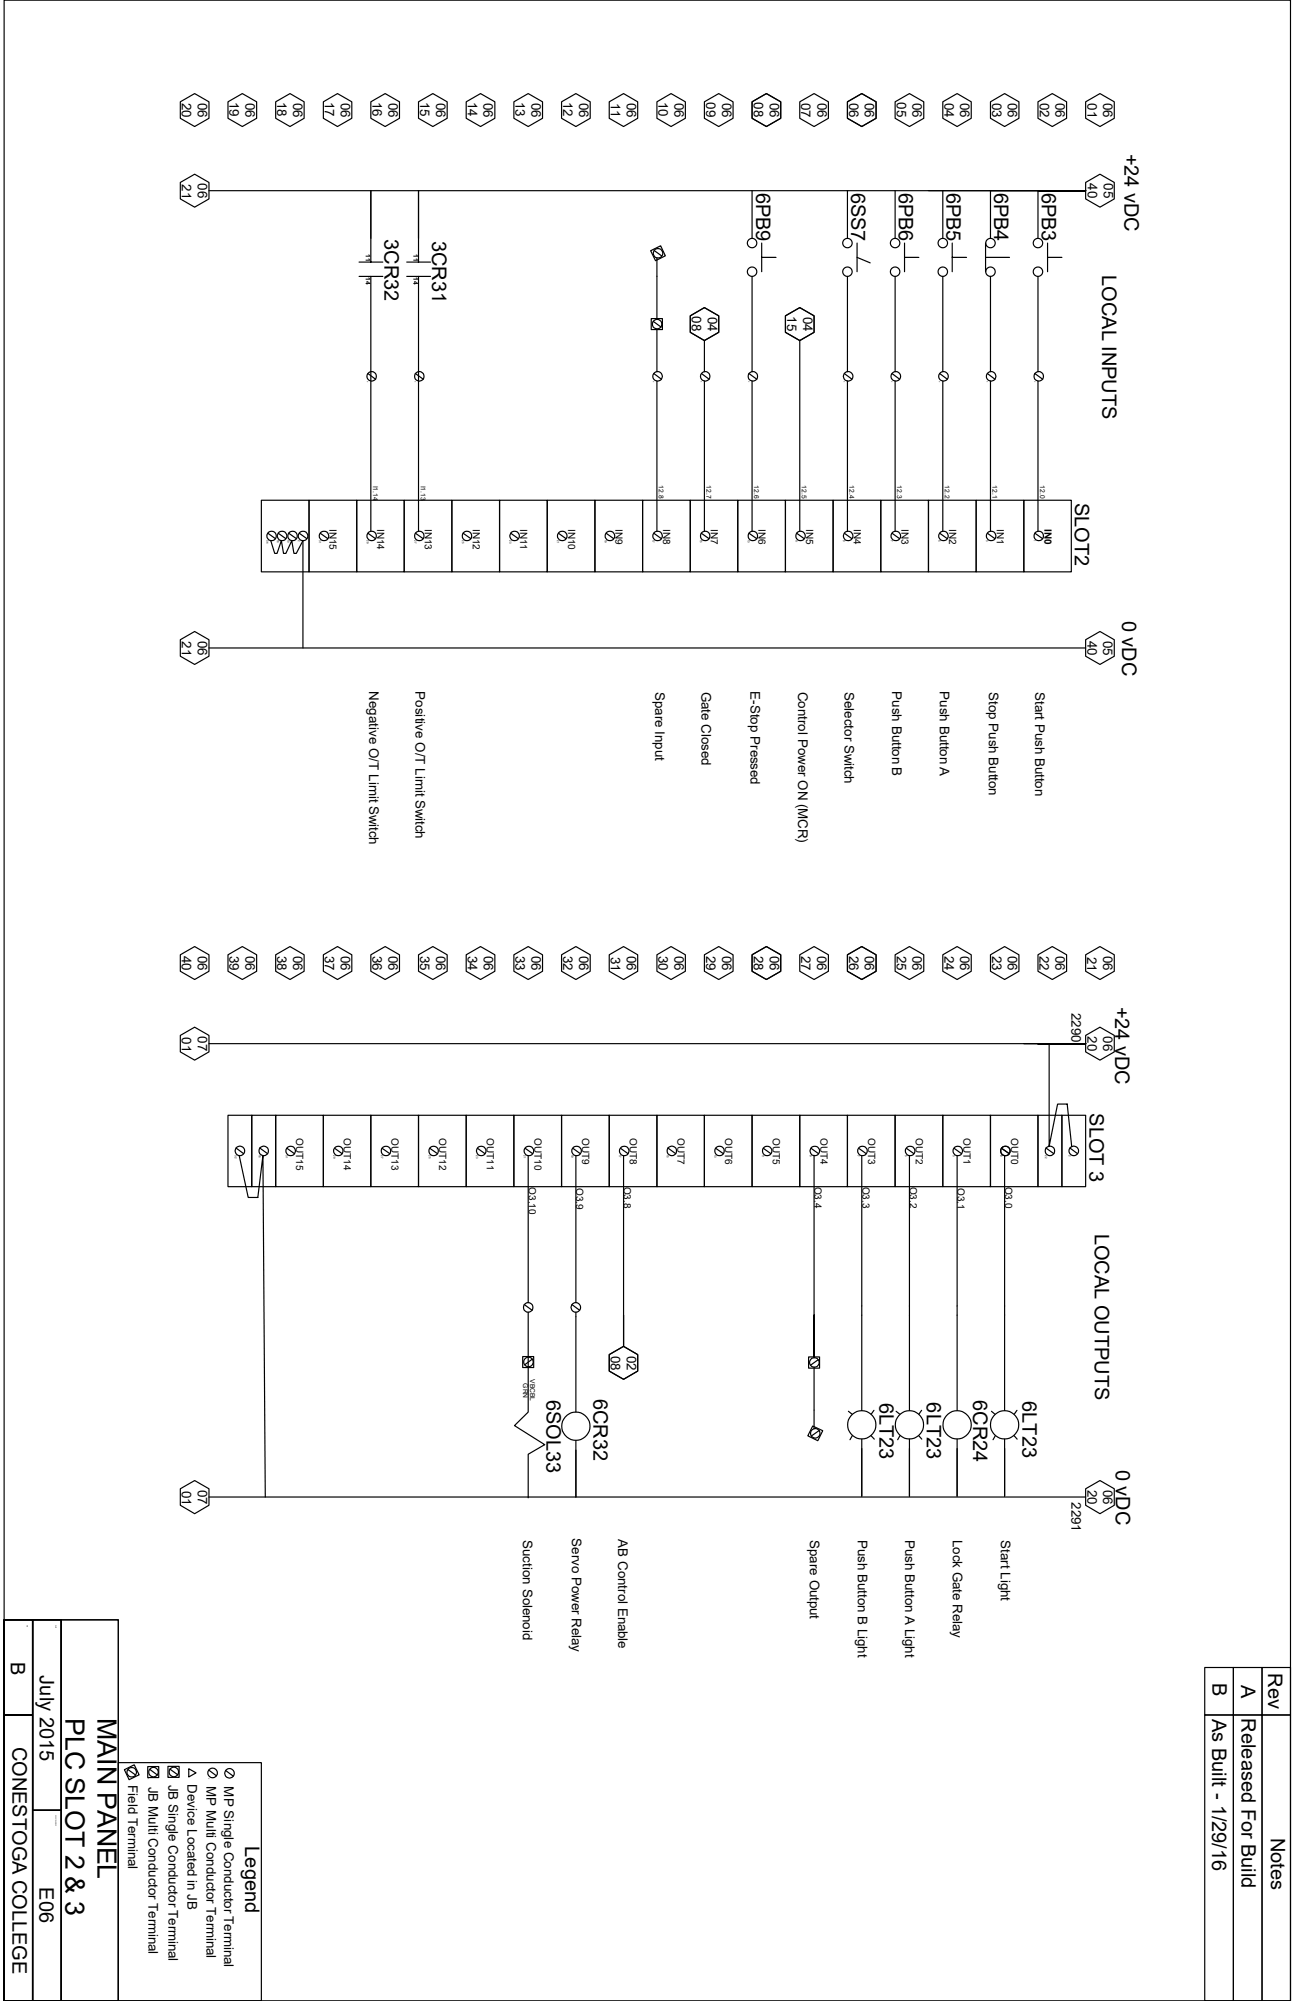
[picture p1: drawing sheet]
<svg xmlns="http://www.w3.org/2000/svg" width="279mm" height="432mm" viewBox="0 0 279 432" stroke-linecap="round" stroke-linejoin="round" font-family="sans-serif">
<g fill="none" stroke="#000" stroke-width=".25">
<path d="M.9 0h277.5v431.8h-277.5zM38.9 22l3.1-1.8 3.1 1.8v3.5l-3.1 1.8-3.1-1.8zM38.9 39.4l3.1-1.8 3.1 1.8v3.5l-3.1 1.8-3.1-1.8zM49.2 22l3.1-1.8 3.1 1.8v3.5l-3.1 1.8-3.1-1.8zM59.5 22l3.1-1.8 3 1.8v3.5l-3 1.8-3.1-1.8zM69.8 22l3-1.8 3.1 1.8v3.5l-3.1 1.8-3-1.8zM80 22l3.1-1.8 3.1 1.8v3.5l-3.1 1.8-3.1-1.8zM90.3 22l3.1-1.8 3.1 1.8v3.5l-3.1 1.8-3.1-1.8zM100.6 22l3.1-1.8 3.1 1.8v3.5l-3.1 1.8-3.1-1.8zM110.9 22l3.1-1.8 3.1 1.8v3.5l-3.1 1.8-3.1-1.8zM121.2 22l3-1.8 3.1 1.8v3.5l-3.1 1.8-3-1.8zM131.4 22l3.1-1.8 3.1 1.8v3.5l-3.1 1.8-3.1-1.8z"/>
<path d="M141.7 22l3.1-1.8 3.1 1.8v3.5l-3.1 1.8-3.1-1.8zM152 22l3.1-1.8 3.1 1.8v3.5l-3.1 1.8-3.1-1.8zM162.3 22l3.1-1.8 3 1.8v3.5l-3 1.8-3.1-1.8zM172.6 22l3-1.8 3.1 1.8v3.5l-3.1 1.8-3-1.8zM182.8 22l3.1-1.8 3.1 1.8v3.5l-3.1 1.8-3.1-1.8zM193.1 22l3.1-1.8 3.1 1.8v3.5l-3.1 1.8-3.1-1.8zM203.4 22l3.1-1.8 3 1.8v3.5l-3 1.8-3.1-1.8zM213.7 22l3-1.8 3.1 1.8v3.5l-3.1 1.8-3-1.8zM223.9 22l3.1-1.8 3.1 1.8v3.5l-3.1 1.8-3.1-1.8zM234.2 39.4l3.1-1.8 3.1 1.8v3.5l-3.1 1.8-3.1-1.8zM234.2 22l3.1-1.8 3.1 1.8v3.5l-3.1 1.8-3.1-1.8zM45.1 41.1h189.1"/>
<path d="M77.5 56.6h5.1M77.5 59.6h5.1M80 41.1v15.5M80 59.6v55M87.8 56.6h5.1M87.8 59.6h5.1M90.3 41.1v15.5M90.3 59.6v55M140.4 54.1l2.1-1.1 1.1 2.2-2.2 1.1zM141.1 54.1l1.7 1.1M141.7 55.6v13.3M162.3 41.1v10.3"/>
<path d="M162.3 59.6v20.6M164.3 55.5h3.1M164.3 52.5v6.1M182.8 41.1v10.3M182.8 59.6v20.6M184.9 52.5v6.1M184.9 55.5l2.8 1.2M193.1 41.1v10.3M193.1 59.6v20.6M195.2 55.5h3M195.2 52.5v6.1M200.3 41.1h33.9"/>
<path d="M203.4 41.1v10.3M203.4 59.6v20.6M205.4 55.5h3.1M205.4 52.5v6.1M212.6 55.5h5.2M212.6 52.5v6.1M213.7 59.6v20.6M223.9 59.6v20.6M226 52.5v6.1M226 55.5h3.1M234.2 41.1h-20.5v10.3M234.2 41.1h-10.3v10.3"/>
<path d="M140.5 68.7h2.4v2.4h-2.4zM140.9 69.3l1.7 1.3M141.7 71v9.2M148.9 68.2l3.1-1.8 3.1 1.8v3.5l-3.1 1.8-3.1-1.8zM152 73.5v6.7M169.5 68.2l3.1-1.8 3 1.8v3.5l-3 1.8-3.1-1.8zM172.6 73.5v41.1M79.4 80.6l1.6 1.2M89.6 80.6l1.7 1.2M141.1 80.6l1.6 1.2M141.7 82.2v32.4M151.3 80.6l1.7 1.2"/>
<path d="M152 82.2v32.4M161.6 80.6l1.7 1.2M162.3 82.2v32.4M182.2 80.6l1.6 1.2M182.8 82.2v32.4M192.4 80.6l1.7 1.2M193.1 82.2v32.4M202.7 80.6l1.7 1.2M203.4 82.2v32.4M213 80.6l1.7 1.2M213.7 82.2v32.4M223.3 80.6l1.7 1.2"/>
<path d="M223.9 82.2v32.4M56.4 107.9h10.3v15.5h-10.3zM57.8 115.1l1.6 1.1M58.4 116.7l.9 2.7h.5l.9-2.7 .5 2.7h.5l1.2-2.7 .5 2.7h.5l1.5-2.7v23.1M60 115.1l1.7 1.1M62.3 115.1l1.7 1.1M64.6 115.1l1.6 1.1M66.7 107.9h10.3v15.5h-10.3zM69.1 115.1l1.6 1.1M77 107.9h10.2v15.5h-10.2zM79.4 115.1l1.6 1.1M87.2 107.9h10.3v15.5h-10.3z"/>
<path d="M89.6 115.1l1.7 1.1M97.5 107.9h10.3v15.5h-10.3zM99.9 115.1l1.7 1.1M107.8 107.9h10.3v15.5h-10.3zM110.2 115.1l1.6 1.1M118.1 107.9h10.3v15.5h-10.3zM120.5 115.1l1.6 1.1M128.4 107.9h10.2v15.5h-10.2zM130.8 115.1l1.6 1.1M138.6 107.9h10.3v15.5h-10.3zM141.1 115.1l1.6 1.1M148.9 107.9h10.3v15.5h-10.3z"/>
<path d="M151.3 115.1l1.7 1.1M159.2 107.9h10.3v15.5h-10.3zM161.6 115.1l1.7 1.1M169.5 107.9h10.2v15.5h-10.2zM171.9 115.1l1.6 1.1M179.7 107.9h10.3v15.5h-10.3zM182.2 115.1l1.6 1.1M190 107.9h10.3v15.5h-10.3zM192.4 115.1l1.7 1.1M200.3 107.9h10.3v15.5h-10.3zM202.7 115.1l1.7 1.1M210.6 107.9h10.3v15.5h-10.3z"/>
<path d="M213 115.1l1.7 1.1M220.9 107.9h10.2v15.5h-10.2zM223.3 115.1l1.7 1.1M38.9 138l3.1-1.7 3.1 1.7v3.6l-3.1 1.8-3.1-1.8zM45.1 139.8h189.1M234.2 138l3.1-1.7 3.1 1.7v3.6l-3.1 1.8-3.1-1.8zM38.9 206l3.1-1.7 3.1 1.7v3.6l-3.1 1.8-3.1-1.8zM49.2 206l3.1-1.7 3.1 1.7v3.6l-3.1 1.8-3.1-1.8zM59.5 206l3.1-1.7 3 1.7v3.6l-3 1.8-3.1-1.8zM69.8 206l3-1.7 3.1 1.7v3.6l-3.1 1.8-3-1.8zM80 206l3.1-1.7 3.1 1.7v3.6l-3.1 1.8-3.1-1.8zM90.3 206l3.1-1.7 3.1 1.7v3.6l-3.1 1.8-3.1-1.8z"/>
<path d="M100.6 206l3.1-1.7 3.1 1.7v3.6l-3.1 1.8-3.1-1.8zM110.9 206l3.1-1.7 3.1 1.7v3.6l-3.1 1.8-3.1-1.8zM121.2 206l3-1.7 3.1 1.7v3.6l-3.1 1.8-3-1.8zM131.4 206l3.1-1.7 3.1 1.7v3.6l-3.1 1.8-3.1-1.8zM141.7 206l3.1-1.7 3.1 1.7v3.6l-3.1 1.8-3.1-1.8zM152 206l3.1-1.7 3.1 1.7v3.6l-3.1 1.8-3.1-1.8zM162.3 206l3.1-1.7 3 1.7v3.6l-3 1.8-3.1-1.8zM172.6 206l3-1.7 3.1 1.7v3.6l-3.1 1.8-3-1.8zM182.8 206l3.1-1.7 3.1 1.7v3.6l-3.1 1.8-3.1-1.8zM193.1 206l3.1-1.7 3.1 1.7v3.6l-3.1 1.8-3.1-1.8zM203.4 206l3.1-1.7 3 1.7v3.6l-3 1.8-3.1-1.8zM213.7 206l3-1.7 3.1 1.7v3.6l-3.1 1.8-3-1.8z"/>
<path d="M223.9 206l3.1-1.7 3.1 1.7v3.6l-3.1 1.8-3.1-1.8zM234.2 206l3.1-1.7 3.1 1.7v3.6l-3.1 1.8-3.1-1.8zM38.9 223.4l3.1-1.7 3.1 1.7v3.6l-3.1 1.8-3.1-1.8zM45.1 225.2h189.1h-13.3M223.9 225.2h10.3zM226.4 225.2v22.2l1.8-9.1h2.1l.9 9.1M234.2 223.4l3.1-1.7 3.1 1.7v3.6l-3.1 1.8-3.1-1.8zM49.2 240.7h5.1v15.4h-5.1zM50.9 247.7l1.7 1.3M51.6 249.3l2 9.1h2l1.1-9.1 .5 73.7M54.3 240.7h5.2v15.4h-5.2zM56 247.7l1.7 1.3"/>
<path d="M59.5 240.7h10.3v15.4h-10.3zM61.9 247.8l1.6 1.2M69.8 240.7h10.2v15.4h-10.2zM72.2 247.8l1.6 1.2M80 240.7h10.3v15.4h-10.3zM82.4 247.8l1.7 1.2M90.3 240.7h10.3v15.4h-10.3zM92.7 247.8l1.7 1.2M100.6 240.7h10.3v15.4h-10.3zM103 247.8l1.6 1.2M110.9 240.7h10.3v15.4h-10.3zM113.3 247.8l1.6 1.2"/>
<path d="M114 249.4v31.7M121.2 240.7h10.2v15.4h-10.2zM123.6 247.8l1.6 1.2M124.2 249.4v31.7M131.4 240.7h10.3v15.4h-10.3zM133.9 247.8l1.6 1.2M134.5 249.4v41.1v-6.7M141.7 240.7h10.3v15.4h-10.3zM144.1 247.7l1.7 1.3M152 240.7h10.3v15.4h-10.3zM154.4 247.8l1.7 1.2M162.3 240.7h10.3v15.4h-10.3z"/>
<path d="M164.7 247.8l1.6 1.2M172.6 240.7h10.2v15.4h-10.2zM175 247.8l1.6 1.2M175.6 249.3v43.7M182.8 240.7h10.3v15.4h-10.3zM185.3 247.8l1.6 1.2M185.9 249.4v55M193.1 240.7h10.3v15.4h-10.3zM195.5 247.8l1.7 1.2M196.2 249.4v55M203.4 240.7h10.3v15.4h-10.3zM205.8 247.8l1.7 1.2"/>
<path d="M206.5 249.4v55M213.7 240.7h10.2v15.4h-10.2zM216.1 247.8l1.7 1.2M216.7 249.4v55M223.9 240.7h5.2v15.4h-5.2zM225.7 247.7l1.7 1.3M229.1 240.7h5.1v15.4h-5.1zM230.8 247.7l1.7 1.3M112.8 292.7h2.3v2.4h-2.3zM113.1 281.5l1.7 1.2M114 283.2v21.5l-3 2.9 6.5 4.1-3.5 2.1v9.4M114.9 293.3l-1.7 1.2"/>
<path d="M123.4 281.5l1.7 1.2M124.2 283.2v21.5M131.4 292.3l3.1-1.8 3.1 1.8v3.6l-3.1 1.7-3.1-1.7zM174.5 292.8h2.3v2.4h-2.3zM175.6 295v13.3M176.5 293.4l-1.6 1.2M124.2 310.9v12.1M175.3 307.7l2.2 1-1.1 2.2-2.1-1.1zM176.7 308.7l-1.7 1.2M183 304.5l.9 .7M183.9 309.8l-.5 .9M185.9 310.6v12.3"/>
<path d="M187.9 309.8l.7 .8M188.6 304.3l-.6 .9M193.3 304.5l.8 .7M194.2 309.8l-.5 .9M196.2 310.6v12.3M198.2 309.8l.7 .8M198.8 304.3l-.6 .9M206.5 310.6v12.3M213.9 304.5l.8 .7M214.8 309.8l-.6 .9M216.7 310.6v12.3M218.8 309.8l.7 .8"/>
<path d="M219.4 304.3l-.6 .9M38.9 321.3l3.1-1.8 3.1 1.8v3.5l-3.1 1.8-3.1-1.8zM45.1 323h189.1M234.2 321.3l3.1-1.8 3.1 1.8v3.5l-3.1 1.8-3.1-1.8zM.9 349.5h6.1v20.6h-6.1zM.9 349.5h24.6v82.3h-24.6v-82.3h6.1v82.3h-6.1zM7 349.5h6.2v82.3h-6.2zM7 349.5h6.2v41.2h-6.2zM13.2 349.5h12.3v82.3h-12.3zM259.9 359.8h6.2v10.3h-6.2zM266.1 359.8h6.2v10.3h-6.2zM272.3 359.8h6.1v10.3h-6.1z"/>
<path d="M.9 370.1h6.1v61.7h-6.1zM259.9 370.1h6.2v61.7h-6.2zM266.1 370.1h6.2v61.7h-6.2zM272.3 370.1h6.1v61.7h-6.1zM7 390.7h6.2v41.1h-6.2zM25.5 380.4h30.9v51.4h-30.9zM26.8 381.9l2.2-1.1 1 2.2-2.1 1zM27.6 381.8l1.7 1.2M31.9 381.2h2.3v2.4h-2.3zM32.3 381.8l1.7 1.2M36.2 381.2h2.5v2.3h-2.5zM36.7 381.8l1.7 1.2"/>
<path d="M40.7 381.7l1.6 .9-1.6 .9zM45 382l1.7 1.2M48.7 382.1l1.6 1.2"/>
<circle cx="142" cy="54.7" r="1.04"/>
<circle cx="162.3" cy="52.4" r="1.02"/>
<circle cx="162.3" cy="58.6" r="1.02"/>
<circle cx="182.8" cy="52.4" r="1.02"/>
<circle cx="182.8" cy="58.6" r="1.02"/>
<circle cx="193.1" cy="52.4" r="1.02"/>
<circle cx="193.1" cy="58.6" r="1.02"/>
<circle cx="203.4" cy="52.4" r="1.02"/>
<circle cx="203.4" cy="58.6" r="1.02"/>
<circle cx="213.7" cy="52.4" r="1.02"/>
<circle cx="213.7" cy="58.6" r="1.02"/>
<circle cx="223.9" cy="58.6" r="1.02"/>
<circle cx="223.9" cy="52.4" r="1.02"/>
<circle cx="141.8" cy="69.9" r="1.02"/>
<circle cx="80.2" cy="81.2" r="1.02"/>
<circle cx="90.5" cy="81.2" r="1.02"/>
<circle cx="141.9" cy="81.2" r="1.04"/>
<circle cx="152.1" cy="81.2" r="1.02"/>
<circle cx="162.4" cy="81.2" r="1.02"/>
<circle cx="183" cy="81.2" r="1.04"/>
<circle cx="193.3" cy="81.2" r="1.04"/>
<circle cx="203.6" cy="81.2" r="1.04"/>
<circle cx="213.8" cy="81.2" r="1.04"/>
<circle cx="224.1" cy="81.2" r="1.02"/>
<circle cx="58.6" cy="115.7" r="1.02"/>
<circle cx="60.9" cy="115.7" r="1.04"/>
<circle cx="63.1" cy="115.7" r="1.02"/>
<circle cx="65.4" cy="115.7" r="1.04"/>
<circle cx="69.9" cy="115.7" r="1.04"/>
<circle cx="80.2" cy="115.7" r="1.02"/>
<circle cx="90.5" cy="115.7" r="1.02"/>
<circle cx="100.7" cy="115.7" r="1.03"/>
<circle cx="111" cy="115.7" r="1.04"/>
<circle cx="121.3" cy="115.7" r="1.04"/>
<circle cx="131.6" cy="115.7" r="1.04"/>
<circle cx="141.9" cy="115.7" r="1.04"/>
<circle cx="152.1" cy="115.7" r="1.02"/>
<circle cx="162.4" cy="115.7" r="1.03"/>
<circle cx="172.7" cy="115.7" r="1.03"/>
<circle cx="183" cy="115.7" r="1.04"/>
<circle cx="193.3" cy="115.7" r="1.04"/>
<circle cx="203.6" cy="115.7" r="1.04"/>
<circle cx="213.8" cy="115.7" r="1.04"/>
<circle cx="224.1" cy="115.7" r="1.02"/>
<circle cx="51.8" cy="248.4" r="1.02"/>
<circle cx="56.9" cy="248.4" r="1.01"/>
<circle cx="62.7" cy="248.4" r="1.04"/>
<circle cx="73" cy="248.4" r="1.02"/>
<circle cx="83.3" cy="248.4" r="1.02"/>
<circle cx="93.5" cy="248.4" r="1.03"/>
<circle cx="103.8" cy="248.4" r="1.04"/>
<circle cx="114.1" cy="248.4" r="1.04"/>
<circle cx="124.4" cy="248.4" r="1.04"/>
<circle cx="134.7" cy="248.4" r="1.04"/>
<circle cx="145" cy="248.4" r="1.01"/>
<circle cx="155.2" cy="248.4" r="1.03"/>
<circle cx="165.5" cy="248.4" r="1.03"/>
<circle cx="175.8" cy="248.4" r="1.04"/>
<circle cx="186.1" cy="248.4" r="1.04"/>
<circle cx="196.4" cy="248.4" r="1.04"/>
<circle cx="206.7" cy="248.4" r="1.04"/>
<circle cx="216.9" cy="248.4" r="1.02"/>
<circle cx="226.5" cy="248.4" r="1.01"/>
<circle cx="231.7" cy="248.4" r="1.02"/>
<circle cx="114" cy="282.1" r="1.03"/>
<circle cx="114" cy="293.9" r="1.04"/>
<circle cx="124.2" cy="282.1" r="1.04"/>
<circle cx="175.7" cy="294" r="1.04"/>
<circle cx="124.2" cy="307.8" r="3"/>
<circle cx="175.9" cy="309.3" r="1.01"/>
<circle cx="185.9" cy="307.5" r="3"/>
<circle cx="196.2" cy="307.5" r="3"/>
<circle cx="206.5" cy="307.5" r="3"/>
<circle cx="216.7" cy="307.5" r="3"/>
<circle cx="28.4" cy="382.5" r="1.04"/>
<circle cx="33.1" cy="382.4" r="1.04"/>
<circle cx="37.5" cy="382.4" r="1.02"/>
<circle cx="45.9" cy="382.6" r="1.04"/>
<circle cx="49.5" cy="382.7" r="1.04"/>
</g>
<g font-size="5.8">
<text x="14.1" y="370.7" transform="rotate(90 14.1 370.7)">PLC SLOT 2 &amp; 3</text>
<text x="21" y="370.7" transform="rotate(90 21 370.7)">MAIN PANEL</text>
</g>
<g font-size="4.3">
<text x="242.6" y="33.1" transform="rotate(90 242.6 33.1)">+24 vDC</text>
<text x="163.1" y="41.6" transform="rotate(90 163.1 41.6)">6PB9</text>
<text x="183.6" y="41.6" transform="rotate(90 183.6 41.6)">6SS7</text>
<text x="193.9" y="41.6" transform="rotate(90 193.9 41.6)">6PB6</text>
<text x="204.2" y="41.6" transform="rotate(90 204.2 41.6)">6PB5</text>
<text x="214.5" y="41.6" transform="rotate(90 214.5 41.6)">6PB4</text>
<text x="224.8" y="41.6" transform="rotate(90 224.8 41.6)">6PB3</text>
<text x="82.9" y="51.6" transform="rotate(90 82.9 51.6)">3CR32</text>
<text x="93.2" y="51.9" transform="rotate(90 93.2 51.9)">3CR31</text>
<text x="237.8" y="59.3" transform="rotate(90 237.8 59.3)">LOCAL INPUTS</text>
<text x="231.9" y="108.5" transform="rotate(90 231.9 108.5)">SLOT2</text>
<text x="242.1" y="133.9" transform="rotate(90 242.1 133.9)">0 vDC</text>
<text x="240.6" y="217.2" transform="rotate(90 240.6 217.2)">+24 vDC</text>
<text x="235" y="240.2" transform="rotate(90 235 240.2)">SLOT 3</text>
<text x="236.2" y="266.2" transform="rotate(90 236.2 266.2)">LOCAL OUTPUTS</text>
<text x="117.9" y="302.1" transform="rotate(90 117.9 302.1)">6SOL33</text>
<text x="128.1" y="301.8" transform="rotate(90 128.1 301.8)">6CR32</text>
<text x="189.8" y="302.7" transform="rotate(90 189.8 302.7)">6LT23</text>
<text x="200" y="302.6" transform="rotate(90 200 302.6)">6LT23</text>
<text x="209.9" y="302.1" transform="rotate(90 209.9 302.1)">6CR24</text>
<text x="220.6" y="302.3" transform="rotate(90 220.6 302.3)">6LT23</text>
<text x="240.8" y="317.2" transform="rotate(90 240.8 317.2)">0 vDC</text>
<text x="2.3" y="358.7" transform="rotate(90 2.3 358.7)">B</text>
<text x="8.6" y="361.5" transform="rotate(90 8.6 361.5)">July 2015</text>
<text x="261.6" y="363.2" transform="rotate(90 261.6 363.2)">B</text>
<text x="267.8" y="363.5" transform="rotate(90 267.8 363.5)">A</text>
<text x="273.6" y="361.1" transform="rotate(90 273.6 361.1)">Rev</text>
<text x="261.5" y="370.8" transform="rotate(90 261.5 370.8)">As Built - 1/29/16</text>
<text x="267.9" y="370.8" transform="rotate(90 267.9 370.8)">Released For Build</text>
<text x="2.7" y="376.9" transform="rotate(90 2.7 376.9)">CONESTOGA COLLEGE</text>
<text x="52.9" y="398.4" transform="rotate(90 52.9 398.4)">Legend</text>
<text x="274.2" y="396.5" transform="rotate(90 274.2 396.5)">Notes</text>
<text x="8.5" y="407.3" transform="rotate(90 8.5 407.3)">E06</text>
</g>
<g font-size="2.9">
<text x="39.2" y="22.1" transform="rotate(90 39.2 22.1)">20</text>
<text x="42.7" y="22.1" transform="rotate(90 42.7 22.1)">06</text>
<text x="49.5" y="22" transform="rotate(90 49.5 22)">19</text>
<text x="53" y="22.1" transform="rotate(90 53 22.1)">06</text>
<text x="59.8" y="22" transform="rotate(90 59.8 22)">18</text>
<text x="63.2" y="22.1" transform="rotate(90 63.2 22.1)">06</text>
<text x="70.1" y="22" transform="rotate(90 70.1 22)">17</text>
<text x="73.5" y="22.1" transform="rotate(90 73.5 22.1)">06</text>
<text x="80.4" y="22" transform="rotate(90 80.4 22)">16</text>
<text x="83.8" y="22.1" transform="rotate(90 83.8 22.1)">06</text>
<text x="90.7" y="22" transform="rotate(90 90.7 22)">15</text>
<text x="94.1" y="22.1" transform="rotate(90 94.1 22.1)">06</text>
<text x="100.9" y="22" transform="rotate(90 100.9 22)">14</text>
<text x="104.4" y="22.1" transform="rotate(90 104.4 22.1)">06</text>
<text x="111.2" y="22" transform="rotate(90 111.2 22)">13</text>
<text x="114.6" y="22.1" transform="rotate(90 114.6 22.1)">06</text>
<text x="121.5" y="22" transform="rotate(90 121.5 22)">12</text>
<text x="124.9" y="22.1" transform="rotate(90 124.9 22.1)">06</text>
<text x="131.8" y="22.2" transform="rotate(90 131.8 22.2)">11</text>
<text x="135.2" y="22.1" transform="rotate(90 135.2 22.1)">06</text>
<text x="142.1" y="22" transform="rotate(90 142.1 22)">10</text>
<text x="145.5" y="22.1" transform="rotate(90 145.5 22.1)">06</text>
<text x="152.4" y="22.1" transform="rotate(90 152.4 22.1)">09</text>
<text x="155.8" y="22.1" transform="rotate(90 155.8 22.1)">06</text>
<text x="162.6" y="22.1" transform="rotate(90 162.6 22.1)">08</text>
<text x="166.1" y="22.1" transform="rotate(90 166.1 22.1)">06</text>
<text x="172.9" y="22.1" transform="rotate(90 172.9 22.1)">07</text>
<text x="176.4" y="22.1" transform="rotate(90 176.4 22.1)">06</text>
<text x="183.2" y="22.1" transform="rotate(90 183.2 22.1)">06</text>
<text x="186.6" y="22.1" transform="rotate(90 186.6 22.1)">06</text>
<text x="193.5" y="22.1" transform="rotate(90 193.5 22.1)">05</text>
<text x="196.9" y="22.1" transform="rotate(90 196.9 22.1)">06</text>
<text x="203.7" y="22.1" transform="rotate(90 203.7 22.1)">04</text>
<text x="207.2" y="22.1" transform="rotate(90 207.2 22.1)">06</text>
<text x="214" y="22.1" transform="rotate(90 214 22.1)">03</text>
<text x="217.5" y="22.1" transform="rotate(90 217.5 22.1)">06</text>
<text x="224.3" y="22.1" transform="rotate(90 224.3 22.1)">02</text>
<text x="227.8" y="22.1" transform="rotate(90 227.8 22.1)">06</text>
<text x="234.6" y="22.3" transform="rotate(90 234.6 22.3)">01</text>
<text x="238" y="22.1" transform="rotate(90 238 22.1)">06</text>
<text x="39.2" y="39.8" transform="rotate(90 39.2 39.8)">21</text>
<text x="42.7" y="39.5" transform="rotate(90 42.7 39.5)">06</text>
<text x="234.7" y="39.5" transform="rotate(90 234.7 39.5)">40</text>
<text x="238.2" y="39.5" transform="rotate(90 238.2 39.5)">05</text>
<text x="149.3" y="68.3" transform="rotate(90 149.3 68.3)">08</text>
<text x="152.7" y="68.3" transform="rotate(90 152.7 68.3)">04</text>
<text x="169.8" y="68.2" transform="rotate(90 169.8 68.2)">15</text>
<text x="173.3" y="68.3" transform="rotate(90 173.3 68.3)">04</text>
<text x="39.2" y="138.4" transform="rotate(90 39.2 138.4)">21</text>
<text x="42.7" y="138.2" transform="rotate(90 42.7 138.2)">06</text>
<text x="234.6" y="138.3" transform="rotate(90 234.6 138.3)">40</text>
<text x="238" y="138.2" transform="rotate(90 238 138.2)">05</text>
<text x="79.7" y="149.2" transform="rotate(90 79.7 149.2)">Negative O/T Limit Switch</text>
<text x="89.7" y="149.2" transform="rotate(90 89.7 149.2)">Positive O/T Limit Switch</text>
<text x="141.4" y="149.3" transform="rotate(90 141.4 149.3)">Spare Input</text>
<text x="151.4" y="149.2" transform="rotate(90 151.4 149.2)">Gate Closed</text>
<text x="161.9" y="149.1" transform="rotate(90 161.9 149.1)">E-Stop Pressed</text>
<text x="172.2" y="149.2" transform="rotate(90 172.2 149.2)">Control Power ON (MCR)</text>
<text x="182.2" y="149.3" transform="rotate(90 182.2 149.3)">Selector Switch</text>
<text x="192.5" y="149.2" transform="rotate(90 192.5 149.2)">Push Button B</text>
<text x="202.8" y="149.2" transform="rotate(90 202.8 149.2)">Push Button A</text>
<text x="213.3" y="149.3" transform="rotate(90 213.3 149.3)">Stop Push Button</text>
<text x="223.3" y="149.3" transform="rotate(90 223.3 149.3)">Start Push Button</text>
<text x="39.2" y="206.2" transform="rotate(90 39.2 206.2)">40</text>
<text x="42.7" y="206.2" transform="rotate(90 42.7 206.2)">06</text>
<text x="49.5" y="206.2" transform="rotate(90 49.5 206.2)">39</text>
<text x="53" y="206.2" transform="rotate(90 53 206.2)">06</text>
<text x="59.8" y="206.2" transform="rotate(90 59.8 206.2)">38</text>
<text x="63.2" y="206.2" transform="rotate(90 63.2 206.2)">06</text>
<text x="70.1" y="206.2" transform="rotate(90 70.1 206.2)">37</text>
<text x="73.5" y="206.2" transform="rotate(90 73.5 206.2)">06</text>
<text x="80.4" y="206.2" transform="rotate(90 80.4 206.2)">36</text>
<text x="83.8" y="206.2" transform="rotate(90 83.8 206.2)">06</text>
<text x="90.7" y="206.2" transform="rotate(90 90.7 206.2)">35</text>
<text x="94.1" y="206.2" transform="rotate(90 94.1 206.2)">06</text>
<text x="100.9" y="206.2" transform="rotate(90 100.9 206.2)">34</text>
<text x="104.4" y="206.2" transform="rotate(90 104.4 206.2)">06</text>
<text x="111.2" y="206.2" transform="rotate(90 111.2 206.2)">33</text>
<text x="114.6" y="206.2" transform="rotate(90 114.6 206.2)">06</text>
<text x="121.5" y="206.2" transform="rotate(90 121.5 206.2)">32</text>
<text x="124.9" y="206.2" transform="rotate(90 124.9 206.2)">06</text>
<text x="131.8" y="206.4" transform="rotate(90 131.8 206.4)">31</text>
<text x="135.2" y="206.2" transform="rotate(90 135.2 206.2)">06</text>
<text x="142.1" y="206.2" transform="rotate(90 142.1 206.2)">30</text>
<text x="145.5" y="206.2" transform="rotate(90 145.5 206.2)">06</text>
<text x="152.4" y="206.2" transform="rotate(90 152.4 206.2)">29</text>
<text x="155.8" y="206.2" transform="rotate(90 155.8 206.2)">06</text>
<text x="162.6" y="206.2" transform="rotate(90 162.6 206.2)">28</text>
<text x="166.1" y="206.2" transform="rotate(90 166.1 206.2)">06</text>
<text x="172.9" y="206.2" transform="rotate(90 172.9 206.2)">27</text>
<text x="176.3" y="206.2" transform="rotate(90 176.3 206.2)">06</text>
<text x="183.2" y="206.2" transform="rotate(90 183.2 206.2)">26</text>
<text x="186.6" y="206.2" transform="rotate(90 186.6 206.2)">06</text>
<text x="193.5" y="206.2" transform="rotate(90 193.5 206.2)">25</text>
<text x="196.9" y="206.2" transform="rotate(90 196.9 206.2)">06</text>
<text x="203.7" y="206.2" transform="rotate(90 203.7 206.2)">24</text>
<text x="207.2" y="206.2" transform="rotate(90 207.2 206.2)">06</text>
<text x="214" y="206.2" transform="rotate(90 214 206.2)">23</text>
<text x="217.5" y="206.2" transform="rotate(90 217.5 206.2)">06</text>
<text x="224.3" y="206.2" transform="rotate(90 224.3 206.2)">22</text>
<text x="227.7" y="206.2" transform="rotate(90 227.7 206.2)">06</text>
<text x="234.6" y="206.4" transform="rotate(90 234.6 206.4)">21</text>
<text x="238" y="206.2" transform="rotate(90 238 206.2)">06</text>
<text x="231.2" y="218.5" transform="rotate(90 231.2 218.5)">2290</text>
<text x="39.2" y="223.8" transform="rotate(90 39.2 223.8)">01</text>
<text x="42.7" y="223.6" transform="rotate(90 42.7 223.6)">07</text>
<text x="234.6" y="223.6" transform="rotate(90 234.6 223.6)">20</text>
<text x="238" y="223.6" transform="rotate(90 238 223.6)">06</text>
<text x="131.8" y="292.5" transform="rotate(90 131.8 292.5)">08</text>
<text x="135.2" y="292.6" transform="rotate(90 135.2 292.6)">02</text>
<text x="39.2" y="321.6" transform="rotate(90 39.2 321.6)">01</text>
<text x="42.7" y="321.4" transform="rotate(90 42.7 321.4)">07</text>
<text x="234.6" y="321.5" transform="rotate(90 234.6 321.5)">20</text>
<text x="238" y="321.4" transform="rotate(90 238 321.4)">06</text>
<text x="231.2" y="324.1" transform="rotate(90 231.2 324.1)">2291</text>
<text x="112.8" y="332.3" transform="rotate(90 112.8 332.3)">Suction Solenoid</text>
<text x="123.4" y="331.9" transform="rotate(90 123.4 331.9)">Servo Power Relay</text>
<text x="133.4" y="332.1" transform="rotate(90 133.4 332.1)">AB Control Enable</text>
<text x="174.8" y="332.3" transform="rotate(90 174.8 332.3)">Spare Output</text>
<text x="185.1" y="332.2" transform="rotate(90 185.1 332.2)">Push Button B Light</text>
<text x="195.3" y="332.2" transform="rotate(90 195.3 332.2)">Push Button A Light</text>
<text x="205.6" y="332.2" transform="rotate(90 205.6 332.2)">Lock Gate Relay</text>
<text x="215.9" y="332.3" transform="rotate(90 215.9 332.3)">Start Light</text>
<text x="27.7" y="385.2" transform="rotate(90 27.7 385.2)">Field Terminal</text>
<text x="32" y="385.5" transform="rotate(90 32 385.5)">JB Multi Conductor Terminal</text>
<text x="36.3" y="385.1" transform="rotate(90 36.3 385.1)">JB Single Conductor Terminal</text>
<text x="40.4" y="385.1" transform="rotate(90 40.4 385.1)">Device Located in JB</text>
<text x="44.6" y="385.4" transform="rotate(90 44.6 385.4)">MP Multi Conductor Terminal</text>
<text x="48.4" y="385.5" transform="rotate(90 48.4 385.5)">MP Single Conductor Terminal</text>
</g>
<g font-size="2.2">
<text x="71.1" y="114.1" transform="rotate(90 71.1 114.1)">IN15</text>
<text x="81.4" y="114.1" transform="rotate(90 81.4 114.1)">IN14</text>
<text x="91.7" y="114.1" transform="rotate(90 91.7 114.1)">IN13</text>
<text x="102" y="114.1" transform="rotate(90 102 114.1)">IN12</text>
<text x="112.2" y="114.1" transform="rotate(90 112.2 114.1)">IN11</text>
<text x="122.6" y="114.1" transform="rotate(90 122.6 114.1)">IN10</text>
<text x="132.8" y="114.1" transform="rotate(90 132.8 114.1)">IN9</text>
<text x="143.1" y="114.1" transform="rotate(90 143.1 114.1)">IN8</text>
<text x="153.4" y="114.1" transform="rotate(90 153.4 114.1)">IN7</text>
<text x="163.7" y="114.1" transform="rotate(90 163.7 114.1)">IN6</text>
<text x="173.9" y="114.1" transform="rotate(90 173.9 114.1)">IN5</text>
<text x="184.2" y="114.1" transform="rotate(90 184.2 114.1)">IN4</text>
<text x="194.5" y="114.1" transform="rotate(90 194.5 114.1)">IN3</text>
<text x="204.8" y="114.1" transform="rotate(90 204.8 114.1)">IN2</text>
<text x="215.1" y="114.1" transform="rotate(90 215.1 114.1)">IN1</text>
<text x="225.3" y="114.1" transform="rotate(90 225.3 114.1)">IN0</text>
<text x="63.9" y="245.6" transform="rotate(90 63.9 245.6)">OUT15</text>
<text x="74.2" y="245.6" transform="rotate(90 74.2 245.6)">OUT14</text>
<text x="84.5" y="245.6" transform="rotate(90 84.5 245.6)">OUT13</text>
<text x="94.8" y="245.6" transform="rotate(90 94.8 245.6)">OUT12</text>
<text x="105.1" y="245.6" transform="rotate(90 105.1 245.6)">OUT11</text>
<text x="115.3" y="245.6" transform="rotate(90 115.3 245.6)">OUT10</text>
<text x="125.6" y="245.6" transform="rotate(90 125.6 245.6)">OUT9</text>
<text x="135.9" y="245.6" transform="rotate(90 135.9 245.6)">OUT8</text>
<text x="146.2" y="245.6" transform="rotate(90 146.2 245.6)">OUT7</text>
<text x="156.5" y="245.6" transform="rotate(90 156.5 245.6)">OUT6</text>
<text x="166.7" y="245.6" transform="rotate(90 166.7 245.6)">OUT5</text>
<text x="177" y="245.6" transform="rotate(90 177 245.6)">OUT4</text>
<text x="187.3" y="245.6" transform="rotate(90 187.3 245.6)">OUT3</text>
<text x="197.6" y="245.6" transform="rotate(90 197.6 245.6)">OUT2</text>
<text x="207.9" y="245.6" transform="rotate(90 207.9 245.6)">OUT1</text>
<text x="218.1" y="245.6" transform="rotate(90 218.1 245.6)">OUT0</text>
<text x="114.1" y="256.2" transform="rotate(90 114.1 256.2)">O3.10</text>
<text x="124.3" y="256.4" transform="rotate(90 124.3 256.4)">O3.9</text>
<text x="134.6" y="256.1" transform="rotate(90 134.6 256.1)">O3.8</text>
<text x="175.8" y="256.1" transform="rotate(90 175.8 256.1)">O3.4</text>
<text x="186.1" y="256.1" transform="rotate(90 186.1 256.1)">O3.3</text>
<text x="196.3" y="256.1" transform="rotate(90 196.3 256.1)">O3.2</text>
<text x="206.6" y="256.4" transform="rotate(90 206.6 256.4)">O3.1</text>
<text x="216.9" y="256.1" transform="rotate(90 216.9 256.1)">O3.0</text>
</g>
<g font-size="1.4">
<text x="78.9" y="54.9" transform="rotate(90 78.9 54.9)">11</text>
<text x="78.9" y="59.8" transform="rotate(90 78.9 59.8)">14</text>
<text x="89.2" y="54.9" transform="rotate(90 89.2 54.9)">11</text>
<text x="89.2" y="59.8" transform="rotate(90 89.2 59.8)">14</text>
<text x="80.5" y="104.8" transform="rotate(90 80.5 104.8)">I1.14</text>
<text x="90.8" y="104.8" transform="rotate(90 90.8 104.8)">I1.13</text>
<text x="142.2" y="104.7" transform="rotate(90 142.2 104.7)">12.8</text>
<text x="152.4" y="104.7" transform="rotate(90 152.4 104.7)">12.7</text>
<text x="162.7" y="104.7" transform="rotate(90 162.7 104.7)">12.6</text>
<text x="173" y="104.7" transform="rotate(90 173 104.7)">12.5</text>
<text x="183.3" y="104.7" transform="rotate(90 183.3 104.7)">12.4</text>
<text x="193.6" y="104.7" transform="rotate(90 193.6 104.7)">12.3</text>
<text x="203.8" y="104.7" transform="rotate(90 203.8 104.7)">12.2</text>
<text x="214.1" y="104.7" transform="rotate(90 214.1 104.7)">12.1</text>
<text x="224.4" y="104.7" transform="rotate(90 224.4 104.7)">12.0</text>
<text x="112.9" y="298.5" transform="rotate(90 112.9 298.5)">GRN</text>
<text x="114.4" y="297.6" transform="rotate(90 114.4 297.6)">VBCBL</text>
</g>
<g font-size=".6">
<text x="57.5" y="116.5" transform="rotate(90 57.5 116.5)">34</text>
<text x="59.8" y="116.5" transform="rotate(90 59.8 116.5)">18</text>
<text x="62.1" y="116.5" transform="rotate(90 62.1 116.5)">10</text>
<text x="64.3" y="116.5" transform="rotate(90 64.3 116.5)">2</text>
<text x="68.8" y="116.5" transform="rotate(90 68.8 116.5)">31</text>
<text x="79.1" y="116.5" transform="rotate(90 79.1 116.5)">29</text>
<text x="89.4" y="116.5" transform="rotate(90 89.4 116.5)">27</text>
<text x="99.7" y="116.5" transform="rotate(90 99.7 116.5)">25</text>
<text x="109.9" y="116.5" transform="rotate(90 109.9 116.5)">23</text>
<text x="120.2" y="116.5" transform="rotate(90 120.2 116.5)">21</text>
<text x="130.5" y="116.5" transform="rotate(90 130.5 116.5)">19</text>
<text x="140.8" y="116.5" transform="rotate(90 140.8 116.5)">17</text>
<text x="151.1" y="116.5" transform="rotate(90 151.1 116.5)">15</text>
<text x="161.4" y="116.5" transform="rotate(90 161.4 116.5)">13</text>
<text x="171.7" y="116.5" transform="rotate(90 171.7 116.5)">11</text>
<text x="181.9" y="116.5" transform="rotate(90 181.9 116.5)">9</text>
<text x="192.2" y="116.5" transform="rotate(90 192.2 116.5)">7</text>
<text x="202.5" y="116.5" transform="rotate(90 202.5 116.5)">5</text>
<text x="212.8" y="116.5" transform="rotate(90 212.8 116.5)">3</text>
<text x="223.1" y="116.5" transform="rotate(90 223.1 116.5)">1</text>
<text x="50.7" y="249.3" transform="rotate(90 50.7 249.3)">32</text>
<text x="55.8" y="249.2" transform="rotate(90 55.8 249.2)">16</text>
<text x="61.6" y="249.3" transform="rotate(90 61.6 249.3)">31</text>
<text x="71.9" y="249.3" transform="rotate(90 71.9 249.3)">29</text>
<text x="82.2" y="249.3" transform="rotate(90 82.2 249.3)">27</text>
<text x="92.5" y="249.3" transform="rotate(90 92.5 249.3)">25</text>
<text x="102.7" y="249.3" transform="rotate(90 102.7 249.3)">23</text>
<text x="113" y="249.3" transform="rotate(90 113 249.3)">21</text>
<text x="123.3" y="249.2" transform="rotate(90 123.3 249.2)">19</text>
<text x="133.6" y="249.2" transform="rotate(90 133.6 249.2)">17</text>
<text x="143.9" y="249.2" transform="rotate(90 143.9 249.2)">15</text>
<text x="154.2" y="249.2" transform="rotate(90 154.2 249.2)">13</text>
<text x="164.5" y="249.2" transform="rotate(90 164.5 249.2)">11</text>
<text x="174.7" y="249.3" transform="rotate(90 174.7 249.3)">9</text>
<text x="185" y="249.3" transform="rotate(90 185 249.3)">7</text>
<text x="195.3" y="249.3" transform="rotate(90 195.3 249.3)">5</text>
<text x="205.6" y="249.3" transform="rotate(90 205.6 249.3)">3</text>
<text x="215.9" y="249.2" transform="rotate(90 215.9 249.2)">1</text>
<text x="215.9" y="249.3" transform="rotate(90 215.9 249.3)">3</text>
<text x="225.5" y="249.3" transform="rotate(90 225.5 249.3)">22</text>
<text x="230.6" y="249.3" transform="rotate(90 230.6 249.3)">2</text>
</g>
<g font-size=".3">
<text x="79.2" y="82.2" transform="rotate(90 79.2 82.2)">M</text>
<text x="89.5" y="82.2" transform="rotate(90 89.5 82.2)">M</text>
<text x="140.9" y="82.2" transform="rotate(90 140.9 82.2)">M</text>
<text x="151.2" y="82.2" transform="rotate(90 151.2 82.2)">M</text>
<text x="161.5" y="82.2" transform="rotate(90 161.5 82.2)">M</text>
<text x="182.1" y="82.2" transform="rotate(90 182.1 82.2)">M</text>
<text x="192.4" y="82.2" transform="rotate(90 192.4 82.2)">M</text>
<text x="202.7" y="82.2" transform="rotate(90 202.7 82.2)">M</text>
<text x="212.9" y="82.2" transform="rotate(90 212.9 82.2)">M</text>
<text x="223.2" y="82.2" transform="rotate(90 223.2 82.2)">M</text>
<text x="5.8" y="350.6" transform="rotate(90 5.8 350.6)">RFV</text>
<text x="12" y="350.6" transform="rotate(90 12 350.6)">DATE</text>
<text x="31.9" y="383.7" transform="rotate(90 31.9 383.7)">M</text>
<text x="45" y="383.6" transform="rotate(90 45 383.6)">M</text>
<text x="12" y="391.7" transform="rotate(90 12 391.7)">SHEET NUMBER</text>
</g>
</svg>
